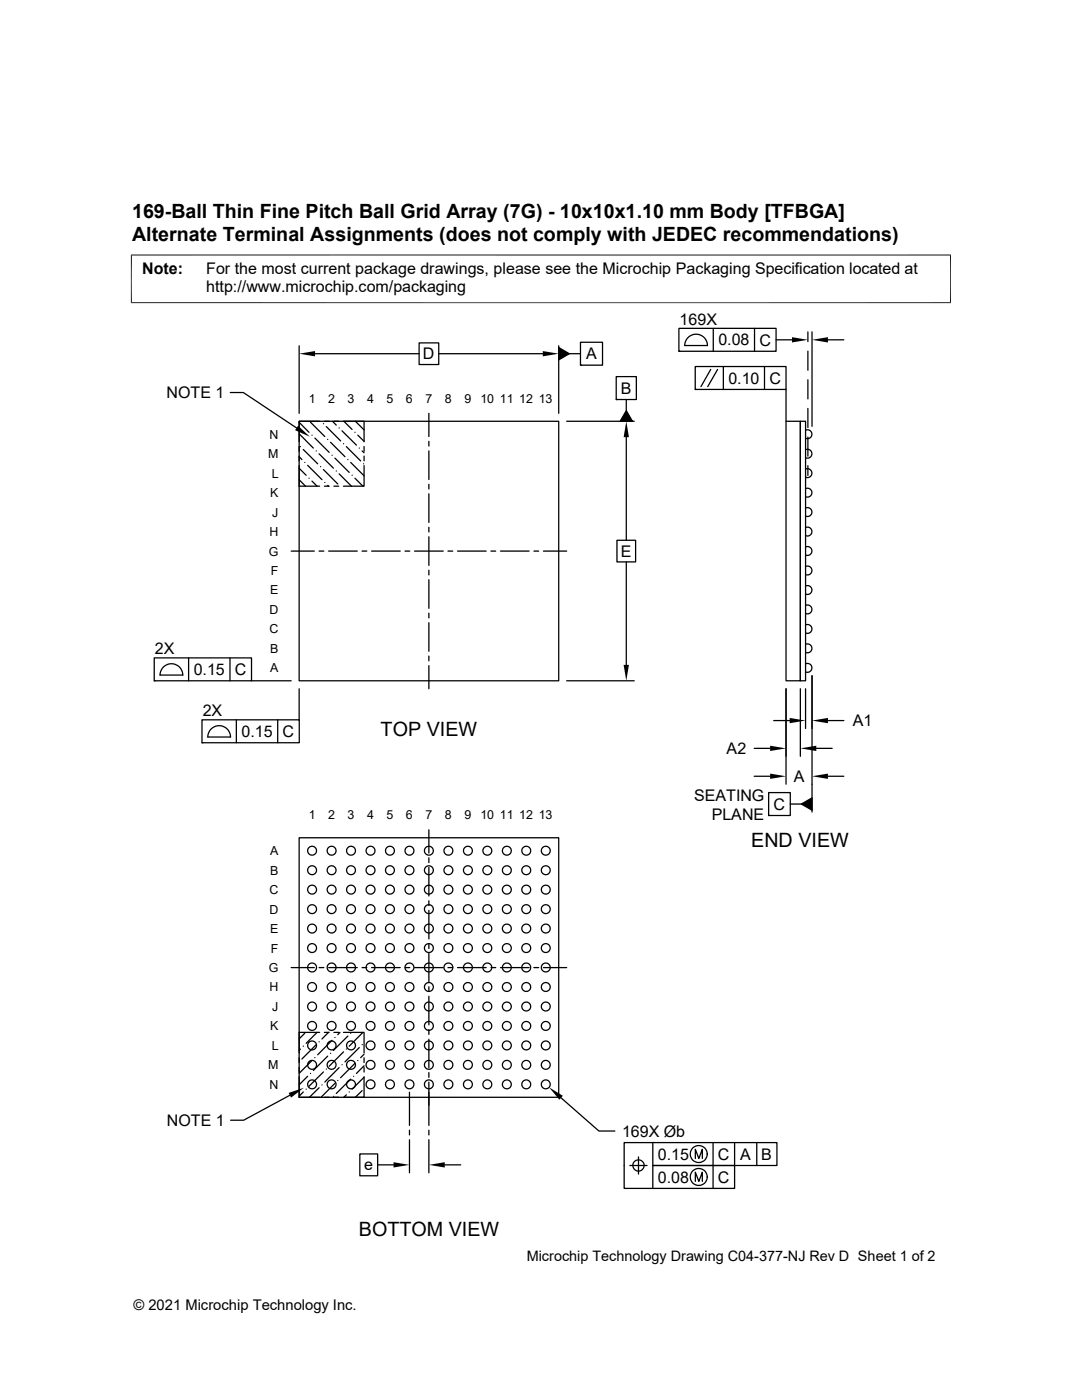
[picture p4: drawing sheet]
<svg xmlns="http://www.w3.org/2000/svg" width="216mm" height="279mm" viewBox="0 0 216 279" stroke-linecap="round" stroke-linejoin="round" font-family="sans-serif">
<g fill="none" stroke="#000" stroke-width=".25">
<path d="M46 78.3h2.6l10.6 7.1M59.7 69v13.5M62.9 70.6h20.7M83.6 68.4h3.9v4.3h-3.9zM87.5 70.6h20.8M111.5 69.4l2.1 1.2-2.1 1.2zM111.5 69v13.5M113.6 70.6h2.2M115.8 68.3h4.4v4.6h-4.4zM115.8 72.9h.1M123 75.2h4v4.5h-4zM123 79.7h.1"/>
<path d="M125 79.7v2.3M135.5 65.5h19.4v4.6h-19.4zM135.5 70.1h.1M137.4 67.2a2.27 2.27 0 0 1 2.4-.3 2.27 2.27 0 0 1 1.4 2.1h-4.6l.2-1zM138.7 73.2h18.1v4.5h-18.1zM138.7 77.7h.1M141.8 73.7l-1.9 3.5M142.3 65.5v4.6M143.2 73.7l-2 3.5M144.3 73.2v4.5M150.6 65.5v4.6M152.5 73.2v4.5"/>
<path d="M154.9 67.8h3.1M156.8 77.7v6.4M161.2 66.2v2M161.2 70.1v3.8M161.2 75.8v3.8M162 66.2v18.9M165.2 67.8h3.2M59.7 84.1h51.8v51.8h-51.8zM59.7 95.7l1.3 1.3M59.7 93.5l1.4 1.3M59.7 91.1l.5 .6M59.7 86.6l2.8 2.8"/>
<path d="M59.7 84.3l2 2M59.7 89.1v1M59.7 91v1M59.7 92.9v4.1h4.1M59.9 89.1h.1M60.5 89.7l2.9 2.9M60.8 92.3h.1M61.4 92.9l2.8 2.8M61.7 95.4h.1M62 84.3l2.8 2.8M62.3 96l1 1M62.3 86.8h.1"/>
<path d="M62.8 87.4l2.9 2.9M63.1 90h.1M63.7 90.6l2.8 2.8M63.8 84.1h-4.1v4.1M64 93.1h.1M64.5 93.7l2.9 2.9M64.5 84.6h.1M64.7 97h1M64.7 84.1h1M64.8 96.3h.1M65.1 85.1l2.9 2.9M65.4 96.9l.2 .1"/>
<path d="M65.4 87.7h.1M66 88.3l2.8 2.8M66.3 90.8h.1M66.3 84.1l.8 .7M66.6 97h1M66.6 84.1h1M66.8 91.4l2.9 2.9M67.1 94h.1M67.7 94.6l2.4 2.4M67.7 85.4h.1M68.2 86l2.9 2.8M68.5 84.1h4.1v4.1"/>
<path d="M68.5 88.6h.1M68.6 84.1l1.7 1.6M69.1 89.1l2.9 2.9M69.4 91.7h.1M70 92.3l2.6 2.7M70.3 94.8h.1M70.8 95.4l1.6 1.6M70.8 86.3h.1M70.9 84.1l1.7 1.7M71.4 86.8l1.2 1.3M71.7 89.4h.1M72.3 90l.3 .4"/>
<path d="M72.5 92.6h.1M72.6 92.9v4.1h-4.1M72.6 89.1v1M72.6 91v1M85.6 82.5v4.6M85.6 88.1v.9M85.6 90v5.7M85.6 96.6v1M85.6 98.6v5.7M113.1 84.1h13.5M125 82l1.2 2.1h-2.5zM125 87.2v20.6"/>
<path d="M156.8 84.1h2.9v51.8h-2.9zM159.7 84.1h1v51.8h-1zM160.7 97.5a.89 .89 0 0 1 1.3 .8 .89 .89 0 0 1-1.3 .8M160.7 93.6a.89 .89 0 0 1 1.3 .8 .89 .89 0 0 1-1.3 .8M160.7 89.7a.89 .89 0 0 1 1.3 .9 .89 .89 0 0 1-1.3 .8M160.7 85.9a.89 .89 0 0 1 1.3 .8 .89 .89 0 0 1-1.3 .8M161.2 81.5v3.8M161.2 87.2v3.8M161.2 92.9v2M58.1 110h4.6M63.7 110h.9M65.6 110h5.7"/>
<path d="M72.2 110h1M74.1 110h5.8M80.8 110h1M82.7 110h5.7M85.6 105.2v1M85.6 107.1v5.7M85.6 113.8v.9M85.6 115.7v5.7M89.4 110h.9M91.3 110h5.7M98 110h.9M99.9 110h5.7"/>
<path d="M106.5 110h1M108.4 110h4.7M123.1 107.8h3.7v4.3h-3.7zM125 112.1v20.6M160.7 116.9a.89 .89 0 0 1 1.3 .9 .89 .89 0 0 1-1.3 .8M160.7 113.1a.89 .89 0 0 1 1.3 .8 .89 .89 0 0 1-1.3 .8M160.7 109.2a.89 .89 0 0 1 1.3 .8 .89 .89 0 0 1-1.3 .8M160.7 105.3a.89 .89 0 0 1 1.3 .8 .89 .89 0 0 1-1.3 .8M160.7 101.4a.89 .89 0 0 1 1.3 .8 .89 .89 0 0 1-1.3 .8M30.8 131.3h19.4v4.6h-19.4zM30.8 135.9h.1M36.5 134.7a2.26 2.26 0 0 0-2.3-2.2 2.26 2.26 0 0 0-2.3 2.2h4.6"/>
<path d="M37.6 131.3v4.6M45.9 131.3v4.6M50.2 135.9h7.9M59.7 137.5v6.2M85.6 122.4v.9M85.6 124.3v5.7M85.6 130.9v1M85.6 132.8v4.7M113.1 135.9h13.5M156.8 137.5v19M159.7 137.5v13.4M160.7 132.5a.89 .89 0 0 1 1.3 .8 .89 .89 0 0 1-1.3 .8"/>
<path d="M160.7 128.6a.89 .89 0 0 1 1.3 .8 .89 .89 0 0 1-1.3 .8M160.7 124.7a.89 .89 0 0 1 1.3 .8 .89 .89 0 0 1-1.3 .8M160.7 120.8a.89 .89 0 0 1 1.3 .8 .89 .89 0 0 1-1.3 .8M160.7 137.5v7.9M162 134.9v27.2M40.3 143.7h19.4v4.5h-19.4zM40.3 148.2h.1M42.2 145.4a2.27 2.27 0 0 1 2.5-.4 2.27 2.27 0 0 1 1.3 2.1h-4.5l.2-.9zM47.2 143.7v4.5M55.4 143.7v4.5M150.5 154.9h3.2M150.5 149.4h3.2"/>
<path d="M153.4 158.2h4.3v4.6h-4.3zM154.4 143.8h3.2M162.9 149.4h3.2M165.2 154.9h3.2M165.2 143.8h3.2M59.7 167.2h51.8v51.8h-51.8zM85.6 165.6v4.6M85.6 171.2v.9M85.6 173.1v5.7M85.6 179.8v.9M153.4 162.8h.1M157.7 160.5h2.2"/>
<path d="M159.9 160.5l2.1-1.3v2.5zM58.1 193.1h4.6M63.7 193.1h.9M65.6 193.1h5.7M72.2 193.1h1M74.1 193.1h5.8M80.8 193.1h1M82.7 193.1h5.7M85.6 181.7v5.7M85.6 188.3v1M85.6 190.2v5.8M85.6 196.9v1"/>
<path d="M85.6 198.8v5.7M89.4 193.1h.9M91.3 193.1h5.7M98 193.1h.9M99.9 193.1h5.7M106.5 193.1h1M108.4 193.1h4.7M57.8 218.6l-9.2 5h-2.6M59.7 211.1v.9M59.7 213v1M59.7 214.9v4.1h4.1M59.9 209.4l-.2 .2"/>
<path d="M60.5 217.9l-.8 .9M60.5 208.8h.1M60.8 206.2l-1.1 1.1M61.1 217.4h.1M61.4 214.8l-1.7 1.7M62 214.2h.1M62.3 211.6l-2.6 2.6M62.8 211.1h.1M63.1 208.5l-2.9 2.8M63.3 206l-2.2 2.2M63.7 217.1l-2 1.9M63.7 207.9h.1"/>
<path d="M63.8 206h-4.1v4.1M64.2 216.5h.1M64.5 213.9l-2.8 2.9M64.7 219h1M64.7 206h1M65.1 213.4h.1M65.4 210.8l-2.9 2.8M65.6 206l-1.4 1.3M66 210.2h.1M66.3 207.6l-2.9 2.9M66.5 218.8h.1M66.6 219h1"/>
<path d="M66.6 206h1M66.8 216.2l-2.7 2.8M66.8 207.1h.1M67.4 215.6h.1M67.7 213.1l-2.9 2.8M67.8 206l-.4 .5M68.2 212.5h.1M68.5 206h4.1v4.1M68.5 209.9l-2.8 2.9M69.1 218.5l-.5 .5M69.1 209.4h.1M69.4 206.8l-2.9 2.8"/>
<path d="M69.7 217.9h.1M70 215.4l-2.9 2.8M70 206.2h.1M70.5 214.8h.1M70.8 212.2l-2.8 2.9M71.4 211.6h.1M71.7 209.1l-2.9 2.8M72.3 217.7l-1.4 1.3M72.3 208.5h.1M72.4 206l-2.7 2.8M72.6 214.9v4.1h-4.1M72.6 211.1v.9"/>
<path d="M72.6 213v1M72.6 215l-2.3 2.4M72.6 212.7l-1.5 1.5M72.6 210.4l-.6 .7M81.7 218v6.6M85.6 205.5v.9M85.6 207.4v5.7M85.6 214.1v.9M85.6 216v8.6M112 219.1l7.5 6.6h3.2M71.8 230.3h3.6v4.4h-3.6zM75.4 232.5h3.1"/>
<path d="M81.7 225.6v.9M81.7 227.5v6.6M85.6 225.6v.9M85.6 227.5v6.6M88.8 232.5h3.1M125.7 232.6h3.4M127.4 230.9v3.4M128.5 232.6a1.13 1.13 0 0 1-1.6 1 1.13 1.13 0 0 1-.3-1.9 1.13 1.13 0 0 1 1.9 .5v.4M130.3 228v4.6h16.3v4.6h-22.1v-9.2h30.5v4.6h-24.7v4.6M138.7 231.2v-1.8l.7 1.8 .7-1.8v1.8M138.7 235.8v-1.9l.7 1.9 .7-1.9v1.9M142.3 228v9.2"/>
<path d="M146.6 228v4.6M151 228v4.6"/>
<circle cx="62.3" cy="169.8" r=".89"/>
<circle cx="62.3" cy="177.5" r=".89"/>
<circle cx="62.3" cy="173.7" r=".89"/>
<circle cx="66.2" cy="173.7" r=".89"/>
<circle cx="66.2" cy="169.8" r=".89"/>
<circle cx="66.2" cy="177.5" r=".89"/>
<circle cx="70" cy="173.7" r=".89"/>
<circle cx="70" cy="169.8" r=".89"/>
<circle cx="70" cy="177.5" r=".89"/>
<circle cx="73.9" cy="177.5" r=".89"/>
<circle cx="73.9" cy="173.7" r=".89"/>
<circle cx="73.9" cy="169.8" r=".89"/>
<circle cx="77.8" cy="173.7" r=".89"/>
<circle cx="77.8" cy="169.8" r=".89"/>
<circle cx="77.8" cy="177.5" r=".89"/>
<circle cx="81.7" cy="177.5" r=".89"/>
<circle cx="81.7" cy="169.8" r=".89"/>
<circle cx="81.7" cy="173.7" r=".89"/>
<circle cx="85.6" cy="169.8" r=".89"/>
<circle cx="85.6" cy="177.5" r=".89"/>
<circle cx="85.6" cy="173.7" r=".89"/>
<circle cx="89.5" cy="177.5" r=".89"/>
<circle cx="89.5" cy="169.8" r=".89"/>
<circle cx="89.5" cy="173.7" r=".89"/>
<circle cx="93.4" cy="173.7" r=".89"/>
<circle cx="93.4" cy="169.8" r=".89"/>
<circle cx="93.4" cy="177.5" r=".89"/>
<circle cx="97.2" cy="169.8" r=".89"/>
<circle cx="97.2" cy="173.7" r=".89"/>
<circle cx="97.2" cy="177.5" r=".89"/>
<circle cx="101.1" cy="177.5" r=".89"/>
<circle cx="101.1" cy="173.7" r=".89"/>
<circle cx="101.1" cy="169.8" r=".89"/>
<circle cx="105" cy="173.7" r=".89"/>
<circle cx="105" cy="177.5" r=".89"/>
<circle cx="105" cy="169.8" r=".89"/>
<circle cx="108.9" cy="173.7" r=".89"/>
<circle cx="108.9" cy="177.5" r=".89"/>
<circle cx="108.9" cy="169.8" r=".89"/>
<circle cx="62.3" cy="193.1" r=".89"/>
<circle cx="62.3" cy="189.2" r=".89"/>
<circle cx="62.3" cy="197" r=".89"/>
<circle cx="62.3" cy="185.3" r=".89"/>
<circle cx="62.3" cy="181.4" r=".89"/>
<circle cx="66.2" cy="189.2" r=".89"/>
<circle cx="66.2" cy="193.1" r=".89"/>
<circle cx="66.2" cy="185.3" r=".89"/>
<circle cx="66.2" cy="181.4" r=".89"/>
<circle cx="66.2" cy="197" r=".89"/>
<circle cx="70" cy="193.1" r=".89"/>
<circle cx="70" cy="189.2" r=".89"/>
<circle cx="70" cy="185.3" r=".89"/>
<circle cx="70" cy="181.4" r=".89"/>
<circle cx="70" cy="197" r=".89"/>
<circle cx="73.9" cy="193.1" r=".89"/>
<circle cx="73.9" cy="189.2" r=".89"/>
<circle cx="73.9" cy="197" r=".89"/>
<circle cx="73.9" cy="185.3" r=".89"/>
<circle cx="73.9" cy="181.4" r=".89"/>
<circle cx="77.8" cy="193.1" r=".89"/>
<circle cx="77.8" cy="189.2" r=".89"/>
<circle cx="77.8" cy="185.3" r=".89"/>
<circle cx="77.8" cy="181.4" r=".89"/>
<circle cx="77.8" cy="197" r=".89"/>
<circle cx="81.7" cy="197" r=".89"/>
<circle cx="81.7" cy="193.1" r=".89"/>
<circle cx="81.7" cy="189.2" r=".89"/>
<circle cx="81.7" cy="185.3" r=".89"/>
<circle cx="81.7" cy="181.4" r=".89"/>
<circle cx="85.6" cy="193.1" r=".89"/>
<circle cx="85.6" cy="189.2" r=".89"/>
<circle cx="85.6" cy="181.4" r=".89"/>
<circle cx="85.6" cy="197" r=".89"/>
<circle cx="85.6" cy="185.3" r=".89"/>
<circle cx="89.5" cy="193.1" r=".89"/>
<circle cx="89.5" cy="189.2" r=".89"/>
<circle cx="89.5" cy="185.3" r=".89"/>
<circle cx="89.5" cy="197" r=".89"/>
<circle cx="89.5" cy="181.4" r=".89"/>
<circle cx="93.4" cy="193.1" r=".89"/>
<circle cx="93.4" cy="197" r=".89"/>
<circle cx="93.4" cy="189.2" r=".89"/>
<circle cx="93.4" cy="185.3" r=".89"/>
<circle cx="93.4" cy="181.4" r=".89"/>
<circle cx="97.2" cy="197" r=".89"/>
<circle cx="97.2" cy="193.1" r=".89"/>
<circle cx="97.2" cy="189.2" r=".89"/>
<circle cx="97.2" cy="185.3" r=".89"/>
<circle cx="97.2" cy="181.4" r=".89"/>
<circle cx="101.1" cy="185.3" r=".89"/>
<circle cx="101.1" cy="189.2" r=".89"/>
<circle cx="101.1" cy="197" r=".89"/>
<circle cx="101.1" cy="193.1" r=".89"/>
<circle cx="101.1" cy="181.4" r=".89"/>
<circle cx="105" cy="193.1" r=".89"/>
<circle cx="105" cy="189.2" r=".89"/>
<circle cx="105" cy="197" r=".89"/>
<circle cx="105" cy="185.3" r=".89"/>
<circle cx="105" cy="181.4" r=".89"/>
<circle cx="108.9" cy="197" r=".89"/>
<circle cx="108.9" cy="193.1" r=".89"/>
<circle cx="108.9" cy="189.2" r=".89"/>
<circle cx="108.9" cy="185.3" r=".89"/>
<circle cx="108.9" cy="181.4" r=".89"/>
<circle cx="62.3" cy="204.7" r=".89"/>
<circle cx="62.3" cy="216.4" r=".89"/>
<circle cx="62.3" cy="212.5" r=".89"/>
<circle cx="62.3" cy="208.6" r=".89"/>
<circle cx="62.3" cy="200.9" r=".89"/>
<circle cx="66.2" cy="204.7" r=".89"/>
<circle cx="66.2" cy="200.9" r=".89"/>
<circle cx="66.2" cy="212.5" r=".89"/>
<circle cx="66.2" cy="208.6" r=".89"/>
<circle cx="66.2" cy="216.4" r=".89"/>
<circle cx="70" cy="204.7" r=".89"/>
<circle cx="70" cy="212.5" r=".89"/>
<circle cx="70" cy="208.6" r=".89"/>
<circle cx="70" cy="200.9" r=".89"/>
<circle cx="70" cy="216.4" r=".89"/>
<circle cx="73.9" cy="200.9" r=".89"/>
<circle cx="73.9" cy="204.7" r=".89"/>
<circle cx="73.9" cy="212.5" r=".89"/>
<circle cx="73.9" cy="216.4" r=".89"/>
<circle cx="73.9" cy="208.6" r=".89"/>
<circle cx="77.8" cy="204.7" r=".89"/>
<circle cx="77.8" cy="212.5" r=".89"/>
<circle cx="77.8" cy="216.4" r=".89"/>
<circle cx="77.8" cy="208.6" r=".89"/>
<circle cx="77.8" cy="200.9" r=".89"/>
<circle cx="81.7" cy="200.9" r=".89"/>
<circle cx="81.7" cy="204.7" r=".89"/>
<circle cx="81.7" cy="216.4" r=".89"/>
<circle cx="81.7" cy="212.5" r=".89"/>
<circle cx="81.7" cy="208.6" r=".89"/>
<circle cx="85.6" cy="204.7" r=".89"/>
<circle cx="85.6" cy="212.5" r=".89"/>
<circle cx="85.6" cy="200.9" r=".89"/>
<circle cx="85.6" cy="216.4" r=".89"/>
<circle cx="85.6" cy="208.6" r=".89"/>
<circle cx="89.5" cy="208.6" r=".89"/>
<circle cx="89.5" cy="212.5" r=".89"/>
<circle cx="89.5" cy="216.4" r=".89"/>
<circle cx="89.5" cy="204.7" r=".89"/>
<circle cx="89.5" cy="200.9" r=".89"/>
<circle cx="93.4" cy="204.7" r=".89"/>
<circle cx="93.4" cy="216.4" r=".89"/>
<circle cx="93.4" cy="212.5" r=".89"/>
<circle cx="93.4" cy="208.6" r=".89"/>
<circle cx="93.4" cy="200.9" r=".89"/>
<circle cx="97.2" cy="212.5" r=".89"/>
<circle cx="97.2" cy="200.9" r=".89"/>
<circle cx="97.2" cy="216.4" r=".89"/>
<circle cx="97.2" cy="204.7" r=".89"/>
<circle cx="97.2" cy="208.6" r=".89"/>
<circle cx="101.1" cy="212.5" r=".89"/>
<circle cx="101.1" cy="216.4" r=".89"/>
<circle cx="101.1" cy="204.7" r=".89"/>
<circle cx="101.1" cy="208.6" r=".89"/>
<circle cx="101.1" cy="200.9" r=".89"/>
<circle cx="105" cy="200.9" r=".89"/>
<circle cx="105" cy="204.7" r=".89"/>
<circle cx="105" cy="216.4" r=".89"/>
<circle cx="105" cy="212.5" r=".89"/>
<circle cx="105" cy="208.6" r=".89"/>
<circle cx="108.9" cy="204.7" r=".89"/>
<circle cx="108.9" cy="208.6" r=".89"/>
<circle cx="108.9" cy="200.9" r=".89"/>
<circle cx="108.9" cy="216.4" r=".89"/>
<circle cx="108.9" cy="212.5" r=".89"/>
<circle cx="139.4" cy="230.3" r="1.69"/>
<circle cx="139.4" cy="234.9" r="1.69"/>
</g>
<g fill="#000">
<path d="M59.7 70.6l3.2-.5v1zM108.3 70.1l3.2 .5-3.2 .5zM111.5 69.4l2.1 1.2-2.1 1.2zM158 67.3l3.2 .5-3.2 .5zM162 67.8l3.2-.5v1zM59.5 85l2.3 2.2-2.9-1.3zM125 84.1l.5 3.1h-1.1zM125 82l1.2 2.1h-2.5zM124.4 132.7h1.1l-.5 3.2zM153.7 148.8l3.1 .6-3.1 .5zM153.7 154.4l3.1 .5-3.1 .5zM157.6 143.3l3.1 .5-3.1 .5z"/>
<path d="M159.9 160.5l2.1-1.3v2.5zM159.7 149.4l3.2-.6v1.1zM162 143.8l3.2-.5v1zM162 154.9l3.2-.5v1zM57.6 218.1l3-1-2.5 2zM109.6 217l2.7 1.7-.7 .8zM78.5 231.9l3.2 .6-3.2 .5zM85.6 232.5l3.2-.6v1.1z"/>
</g>
<path d="M26.1 50.9h163.7M26.2 50.8v9.7M189.7 50.8v9.7M26.1 60.4h163.7" fill="none" stroke="#000" stroke-width=".2"/>
<g font-size="3.9">
<text x="26.4" y="43.5">169-Ball Thin Fine Pitch Ball Grid Array (7G) - 10x10x1.10 mm Body [TFBGA]</text>
<text x="26.4" y="48.1">Alternate Terminal Assignments (does not comply with JEDEC recommendations)</text>
<text x="75.9" y="146.8">TOP VIEW</text>
<text x="149.9" y="169">END VIEW</text>
<text x="71.6" y="246.6">BOTTOM VIEW</text>
</g>
<g font-size="3.2">
<text x="28.4" y="54.7">Note:</text>
<text x="41.1" y="58.3">http://www.microchip.com/packaging</text>
<text x="41.1" y="54.7">For the most current package drawings, please see the Microchip Packaging Specification located at</text>
<text x="135.6" y="64.8">169X</text>
<text x="84.4" y="71.7">D</text>
<text x="117" y="71.7">A</text>
<text x="143.3" y="68.9">0.08</text>
<text x="151.5" y="69">C</text>
<text x="145.3" y="76.6">0.10</text>
<text x="153.5" y="76.6">C</text>
<text x="33.2" y="79.5">NOTE 1</text>
<text x="123.9" y="78.6">B</text>
<text x="123.9" y="111.1">E</text>
<text x="30.9" y="130.5">2X</text>
<text x="38.7" y="134.7">0.15</text>
<text x="46.9" y="134.7">C</text>
<text x="40.4" y="142.9">2X</text>
<text x="48.2" y="147.1">0.15</text>
<text x="56.4" y="147.1">C</text>
<text x="170.2" y="144.9">A1</text>
<text x="145" y="150.5">A2</text>
<text x="138.5" y="159.8">SEATING</text>
<text x="154.4" y="161.6">C</text>
<text x="158.4" y="156.1">A</text>
<text x="142" y="163.6">PLANE</text>
<text x="33.3" y="224.7">NOTE 1</text>
<text x="124.1" y="226.8">169X Øb</text>
<text x="72.7" y="233.6">e</text>
<text x="131.3" y="231.5">0.15</text>
<text x="143.3" y="231.5">C</text>
<text x="147.7" y="231.5">A</text>
<text x="151.9" y="231.5">B</text>
<text x="131.3" y="236">0.08</text>
<text x="143.3" y="236">C</text>
</g>
<g font-size="2.9">
<text x="105.1" y="251.7">Microchip Technology Drawing C04-377-NJ Rev D Sheet 1 of 2</text>
<text x="26.6" y="261.3">© 2021 Microchip Technology Inc.</text>
</g>
<g font-size="2.5">
<text x="61.6" y="80.4">1</text>
<text x="65.5" y="80.4">2</text>
<text x="69.4" y="80.4">3</text>
<text x="73.2" y="80.4">4</text>
<text x="77.1" y="80.4">5</text>
<text x="81" y="80.4">6</text>
<text x="84.9" y="80.4">7</text>
<text x="88.8" y="80.4">8</text>
<text x="92.7" y="80.4">9</text>
<text x="95.9" y="80.4">10 11 12 13</text>
<text x="53.8" y="87.6">N</text>
<text x="53.5" y="91.4">M</text>
<text x="54.2" y="95.3">L</text>
<text x="53.9" y="99.2">K</text>
<text x="53.8" y="107">H</text>
<text x="54.3" y="103.1">J</text>
<text x="53.7" y="110.9">G</text>
<text x="53.9" y="118.6">E</text>
<text x="54.1" y="114.7">F</text>
<text x="53.8" y="122.5">D</text>
<text x="53.8" y="126.4">C</text>
<text x="53.9" y="130.3">B</text>
<text x="53.9" y="134.2">A</text>
<text x="61.6" y="163.5">1</text>
<text x="65.5" y="163.5">2</text>
<text x="69.4" y="163.5">3</text>
<text x="73.2" y="163.5">4</text>
<text x="77.1" y="163.5">5</text>
<text x="81" y="163.5">6</text>
<text x="84.9" y="163.5">7</text>
<text x="88.8" y="163.5">8</text>
<text x="92.7" y="163.5">9</text>
<text x="95.9" y="163.5">10 11 12 13</text>
<text x="53.9" y="170.7">A</text>
<text x="53.8" y="178.5">C</text>
<text x="53.9" y="174.6">B</text>
<text x="53.8" y="182.3">D</text>
<text x="53.9" y="186.2">E</text>
<text x="54.1" y="190.1">F</text>
<text x="53.7" y="194">G</text>
<text x="53.8" y="197.9">H</text>
<text x="54.3" y="201.7">J</text>
<text x="53.9" y="205.6">K</text>
<text x="54.2" y="209.5">L</text>
<text x="53.5" y="213.4">M</text>
<text x="53.8" y="217.3">N</text>
</g>
</svg>
